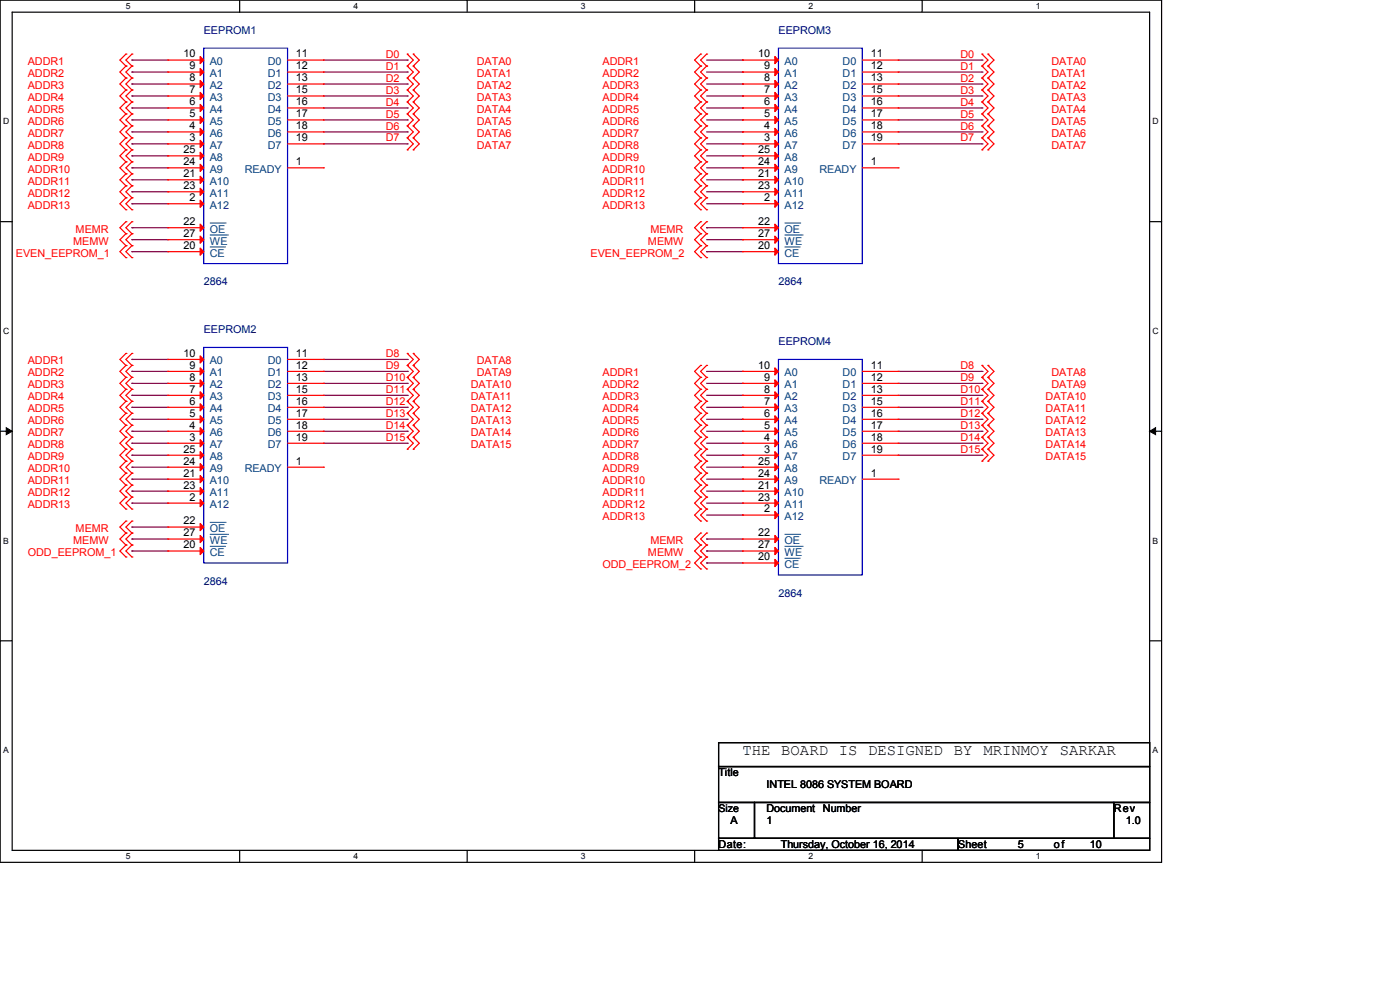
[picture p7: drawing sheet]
<svg xmlns="http://www.w3.org/2000/svg" width="297mm" height="210mm" viewBox="0 0 297 210" stroke-linecap="round" stroke-linejoin="round" font-family="sans-serif">
<path d="M0 0h246.4v182.9h-246.4zM2.6 2.6h241.3v177.8h-241.3z" fill="none" stroke="#000" stroke-width=".25"/>
<g fill="#fff">
<path d="M26.7 .3h1v2h-1z"/>
<path d="M26.7 180.6h1v2h-1z"/>
</g>
<path d="M50.8 0v2.6M50.8 180.4v2.5" fill="none" stroke="#000" stroke-width=".25"/>
<g fill="#fff">
<path d="M75 .3h.9v2h-.9z"/>
<path d="M75 180.6h.9v2h-.9z"/>
</g>
<path d="M99.1 0v2.6M99.1 180.4v2.5" fill="none" stroke="#000" stroke-width=".25"/>
<g fill="#fff">
<path d="M123.2 .3h1v2h-1z"/>
<path d="M123.2 180.6h1v2h-1z"/>
</g>
<path d="M147.4 0v2.6M147.4 180.4v2.5" fill="none" stroke="#000" stroke-width=".25"/>
<g fill="#fff">
<path d="M171.5 .3h1v2h-1z"/>
<path d="M171.5 180.6h1v2h-1z"/>
</g>
<path d="M195.6 0v2.6M195.6 180.4v2.5" fill="none" stroke="#000" stroke-width=".25"/>
<g fill="#fff">
<path d="M219.8 .3h.9v2h-.9z"/>
<path d="M219.8 180.6h.9v2h-.9z"/>
<path d="M.7 24.8h1.2v2h-1.2z"/>
<path d="M244.5 24.8h1.3v2h-1.3z"/>
<path d="M.7 69.3h1.2v1.9h-1.2z"/>
<path d="M244.5 69.3h1.3v1.9h-1.3z"/>
</g>
<path d="M0 47h2.6M243.9 47h2.5" fill="none" stroke="#000" stroke-width=".25"/>
<g fill="#fff">
<path d="M.7 113.7h1.2v2h-1.2z"/>
<path d="M244.5 113.7h1.2v2h-1.2z"/>
</g>
<path d="M0 91.5h2.6M243.9 91.5h2.5" fill="none" stroke="#000" stroke-width=".25"/>
<path d="M1.3 90.7l1.3 .8-1.3 .7zM243.9 91.5l1.3-.8v1.5z" fill="#000" stroke="#000" stroke-width=".21"/>
<g fill="#fff">
<path d="M.7 158.2h1.2v1.9h-1.2z"/>
<path d="M244.5 158.2h1.2v1.9h-1.2z"/>
</g>
<path d="M0 135.9h2.6M243.9 135.9h2.5M152.4 157.5h91.5v5.1h-91.5zM152.4 162.6h91.5v7.6h-91.5zM152.4 170.2h7.7v7.6h-7.7zM152.4 177.8h50.8v2.6h-50.8zM160.1 170.2h76.2v7.6h-76.2zM203.2 177.8h40.7v2.6h-40.7zM236.3 170.2h7.6v7.6h-7.6z" fill="none" stroke="#000" stroke-width=".25"/>
<g fill="none" stroke="#800040" stroke-width=".25">
<path d="M28 12.7h.1M28 15.3h.1M28 17.8h.1M28 12.7h7.6M28 15.3h7.6M28 17.8h7.6M68.6 12.7h17.8M68.6 15.3h17.8M68.6 17.8h17.8M86.4 12.7h.1M86.4 15.3h.1M86.4 17.8h.1"/>
<path d="M149.9 12.7h7.6M149.9 15.3h7.6M149.9 17.8h7.6M157.5 12.7h.1M157.5 15.3h.1M157.5 17.8h.1M190.5 12.7h17.8M190.5 15.3h17.8M190.5 17.8h17.8M208.3 12.7h.1M208.3 15.3h.1M208.3 17.8h.1"/>
<path d="M28 20.4h.1M28 22.9h.1M28 25.4h.1M28 28h.1M28 30.5h.1M28 33.1h.1M28 35.6h.1M28 38.1h.1M28 20.4h7.6M28 22.9h7.6M28 25.4h7.6M28 28h7.6"/>
<path d="M28 30.5h7.6M28 33.1h7.6M28 35.6h7.6M28 38.1h7.6M68.6 20.4h17.8M68.6 22.9h17.8M68.6 25.4h17.8M68.6 28h17.8M68.6 30.5h17.8M86.4 22.9h.1M86.4 25.4h.1M86.4 28h.1"/>
<path d="M86.4 30.5h.1M86.4 20.4h.1M149.9 20.4h7.6M149.9 22.9h7.6M149.9 25.4h7.6M149.9 28h7.6M149.9 30.5h7.6M149.9 33.1h7.6M149.9 35.6h7.6M149.9 38.1h7.6M157.5 20.4h.1M157.5 22.9h.1"/>
<path d="M157.5 25.4h.1M157.5 28h.1M157.5 30.5h.1M157.5 33.1h.1M157.5 35.6h.1M157.5 38.1h.1M190.5 20.4h17.8M190.5 22.9h17.8M190.5 25.4h17.8M190.5 28h17.8M190.5 30.5h17.8M208.3 22.9h.1"/>
<path d="M208.3 25.4h.1M208.3 28h.1M208.3 30.5h.1M208.3 20.4h.1M28 40.7h.1M28 43.2h.1M28 50.8h.1M28 48.3h.1M28 53.4h.1M28 40.7h7.6M28 43.2h7.6M28 50.8h7.6"/>
<path d="M28 48.3h7.6M28 53.4h7.6M149.9 48.3h.1M149.9 53.4h.1M149.9 40.7h7.6M149.9 43.2h7.6M149.9 50.8h7.6M149.9 48.3h7.6M149.9 53.4h7.6M157.5 40.7h.1M157.5 43.2h.1M157.5 50.8h.1"/>
<path d="M28 76.2h.1M28 78.8h.1M28 76.2h7.6M28 78.8h7.6M68.6 76.2h17.8M68.6 78.8h17.8M86.4 76.2h.1M86.4 78.8h.1M149.9 78.8h7.6M157.5 78.8h.1M190.5 78.8h17.8M208.3 78.8h.1"/>
<path d="M28 81.3h.1M28 83.9h.1M28 86.4h.1M28 88.9h.1M28 91.5h.1M28 94h.1M28 96.6h.1M28 99.1h.1M28 81.3h7.6M28 83.9h7.6M28 86.4h7.6M28 88.9h7.6"/>
<path d="M28 91.5h7.6M28 94h7.6M28 96.6h7.6M28 99.1h7.6M68.6 81.3h17.8M68.6 83.9h17.8M68.6 86.4h17.8M68.6 88.9h17.8M68.6 91.5h17.8M68.6 94h17.8M86.4 94h.1M86.4 91.5h.1"/>
<path d="M86.4 88.9h.1M86.4 86.4h.1M86.4 83.9h.1M86.4 81.3h.1M149.9 81.3h7.6M149.9 83.9h7.6M149.9 86.4h7.6M149.9 88.9h7.6M149.9 91.5h7.6M149.9 94h7.6M149.9 96.6h7.6M149.9 99.1h7.6"/>
<path d="M157.5 81.3h.1M157.5 83.9h.1M157.5 86.4h.1M157.5 88.9h.1M157.5 91.5h.1M157.5 94h.1M157.5 96.6h.1M157.5 99.1h.1M190.5 81.3h17.8M190.5 83.9h17.8M190.5 86.4h17.8M190.5 88.9h17.8"/>
<path d="M190.5 91.5h17.8M190.5 94h17.8M190.5 96.6h17.8M208.3 96.6h.1M208.3 94h.1M208.3 91.5h.1M208.3 88.9h.1M208.3 86.4h.1M208.3 81.3h.1M208.3 83.9h.1M28 101.6h.1M28 104.2h.1"/>
<path d="M28 106.7h.1M28 114.3h.1M28 111.8h.1M28 116.9h.1M28 101.6h7.6M28 104.2h7.6M28 106.7h7.6M28 116.9h7.6M28 114.3h7.6M28 111.8h7.6M149.9 116.9h.1M149.9 114.3h.1"/>
<path d="M149.9 119.4h.1M149.9 101.6h7.6M149.9 104.2h7.6M149.9 106.7h7.6M149.9 109.3h7.6M149.9 116.9h7.6M149.9 114.3h7.6M149.9 119.4h7.6M157.5 101.6h.1M157.5 104.2h.1M157.5 106.7h.1M157.5 109.3h.1"/>
</g>
<g fill="none" stroke="#f00" stroke-width=".25">
<path d="M26.7 11.5h.1M26.7 14h.1M26.7 16.6h.1M26.7 19.1h.1M26.7 11.5l-1.3 1.2 1.3 1.3M26.7 14l-1.3 1.3 1.3 1.3M26.7 16.6l-1.3 1.2 1.3 1.3M26.7 19.1l-1.3 1.3 1.3 1.2M28 11.5h.1M28 14h.1M28 16.6h.1M28 19.1h.1"/>
<path d="M28 11.5l-1.3 1.2 1.3 1.3M28 14l-1.3 1.3 1.3 1.3M28 16.6l-1.3 1.2 1.3 1.3M28 19.1l-1.3 1.3 1.3 1.2M35.6 12.7h.1M35.6 15.3h.1M35.6 17.8h.1M35.6 12.7h7.6M35.6 15.3h7.6M35.6 17.8h7.6M61 12.7h7.6M61 15.3h7.6"/>
<path d="M61 17.8h7.6M68.6 12.7h.1M68.6 15.3h.1M68.6 17.8h.1M86.4 11.5h.1M86.4 14h.1M86.4 16.6h.1M86.4 19.1h.1M86.4 14l1.3 1.3-1.3 1.3M86.4 11.5l1.3 1.2-1.3 1.3M86.4 16.6l1.3 1.2-1.3 1.3M86.4 19.1l1.3 1.3-1.3 1.2"/>
<path d="M87.7 11.5h.1M87.7 14h.1M87.7 16.6h.1M87.7 19.1h.1M87.7 11.5l1.2 1.2-1.2 1.3M87.7 19.1l1.2 1.3-1.2 1.2M87.7 14l1.2 1.3-1.2 1.3M87.7 16.6l1.2 1.2-1.2 1.3M148.6 11.5h.1M148.6 14h.1M148.6 16.6h.1M148.6 19.1h.1"/>
<path d="M148.6 11.5l-1.2 1.2 1.2 1.3M148.6 14l-1.2 1.3 1.2 1.3M148.6 16.6l-1.2 1.2 1.2 1.3M148.6 19.1l-1.2 1.3 1.2 1.2M149.9 11.5h.1M149.9 14h.1M149.9 16.6h.1M149.9 19.1h.1M149.9 11.5l-1.3 1.2 1.3 1.3M149.9 14l-1.3 1.3 1.3 1.3M149.9 16.6l-1.3 1.2 1.3 1.3M149.9 19.1l-1.3 1.3 1.3 1.2"/>
<path d="M157.5 12.7h.1M157.5 15.3h.1M157.5 17.8h.1M157.5 12.7h7.6M157.5 15.3h7.6M157.5 17.8h7.6M182.9 12.7h7.6M182.9 15.3h7.6M182.9 17.8h7.6M190.5 12.7h.1M190.5 15.3h.1M190.5 17.8h.1"/>
<path d="M208.3 11.5h.1M208.3 14h.1M208.3 16.6h.1M208.3 19.1h.1M208.3 19.1l1.3 1.3-1.3 1.2M208.3 11.5l1.3 1.2-1.3 1.3M208.3 14l1.3 1.3-1.3 1.3M208.3 16.6l1.3 1.2-1.3 1.3M209.6 11.5h.1M209.6 14h.1M209.6 16.6h.1M209.6 19.1h.1"/>
<path d="M209.6 16.6l1.3 1.2-1.3 1.3M209.6 19.1l1.3 1.3-1.3 1.2M209.6 11.5l1.3 1.2-1.3 1.3M209.6 14l1.3 1.3-1.3 1.3M26.7 21.6h.1M26.7 24.2h.1M26.7 26.7h.1M26.7 29.3h.1M26.7 31.8h.1M26.7 34.3h.1M26.7 36.9h.1M26.7 39.4h.1"/>
<path d="M26.7 21.6l-1.3 1.3 1.3 1.3M26.7 24.2l-1.3 1.2 1.3 1.3M26.7 26.7l-1.3 1.3 1.3 1.3M26.7 29.3l-1.3 1.2 1.3 1.3M26.7 31.8l-1.3 1.3 1.3 1.2M26.7 34.3l-1.3 1.3 1.3 1.3M26.7 36.9l-1.3 1.2 1.3 1.3M26.7 39.4l-1.3 1.3 1.3 1.3M28 21.6h.1M28 24.2h.1M28 26.7h.1M28 29.3h.1"/>
<path d="M28 31.8h.1M28 34.3h.1M28 36.9h.1M28 39.4h.1M28 21.6l-1.3 1.3 1.3 1.3M28 24.2l-1.3 1.2 1.3 1.3M28 26.7l-1.3 1.3 1.3 1.3M28 29.3l-1.3 1.2 1.3 1.3M28 31.8l-1.3 1.3 1.3 1.2M28 34.3l-1.3 1.3 1.3 1.3M28 36.9l-1.3 1.2 1.3 1.3M28 39.4l-1.3 1.3 1.3 1.3"/>
<path d="M35.6 20.4h.1M35.6 22.9h.1M35.6 25.4h.1M35.6 28h.1M35.6 30.5h.1M35.6 33.1h.1M35.6 35.6h.1M35.6 38.1h.1M35.6 20.4h7.6M35.6 22.9h7.6M35.6 25.4h7.6M35.6 28h7.6"/>
<path d="M35.6 30.5h7.6M35.6 33.1h7.6M35.6 35.6h7.6M35.6 38.1h7.6M61 20.4h7.6M61 22.9h7.6M61 25.4h7.6M61 28h7.6M61 30.5h7.6M61 35.6h7.6M68.6 20.4h.1M68.6 22.9h.1"/>
<path d="M68.6 25.4h.1M68.6 28h.1M68.6 30.5h.1M68.6 35.6h.1M86.4 21.6h.1M86.4 24.2h.1M86.4 26.7h.1M86.4 29.3h.1M86.4 31.8h.1M86.4 21.6l1.3 1.3-1.3 1.3M86.4 24.2l1.3 1.2-1.3 1.3M86.4 26.7l1.3 1.3-1.3 1.3"/>
<path d="M86.4 29.3l1.3 1.2-1.3 1.3M87.7 21.6h.1M87.7 24.2h.1M87.7 26.7h.1M87.7 29.3h.1M87.7 31.8h.1M87.7 21.6l1.2 1.3-1.2 1.3M87.7 24.2l1.2 1.2-1.2 1.3M87.7 26.7l1.2 1.3-1.2 1.3M87.7 29.3l1.2 1.2-1.2 1.3M148.6 21.6h.1M148.6 24.2h.1"/>
<path d="M148.6 26.7h.1M148.6 29.3h.1M148.6 31.8h.1M148.6 34.3h.1M148.6 36.9h.1M148.6 39.4h.1M148.6 21.6l-1.2 1.3 1.2 1.3M148.6 24.2l-1.2 1.2 1.2 1.3M148.6 26.7l-1.2 1.3 1.2 1.3M148.6 29.3l-1.2 1.2 1.2 1.3M148.6 31.8l-1.2 1.3 1.2 1.2M148.6 34.3l-1.2 1.3 1.2 1.3"/>
<path d="M148.6 36.9l-1.2 1.2 1.2 1.3M148.6 39.4l-1.2 1.3 1.2 1.3M149.9 21.6h.1M149.9 24.2h.1M149.9 26.7h.1M149.9 29.3h.1M149.9 31.8h.1M149.9 34.3h.1M149.9 36.9h.1M149.9 39.4h.1M149.9 21.6l-1.3 1.3 1.3 1.3M149.9 24.2l-1.3 1.2 1.3 1.3"/>
<path d="M149.9 26.7l-1.3 1.3 1.3 1.3M149.9 29.3l-1.3 1.2 1.3 1.3M149.9 31.8l-1.3 1.3 1.3 1.2M149.9 34.3l-1.3 1.3 1.3 1.3M149.9 36.9l-1.3 1.2 1.3 1.3M149.9 39.4l-1.3 1.3 1.3 1.3M157.5 20.4h.1M157.5 22.9h.1M157.5 25.4h.1M157.5 28h.1M157.5 30.5h.1M157.5 33.1h.1"/>
<path d="M157.5 35.6h.1M157.5 38.1h.1M157.5 20.4h7.6M157.5 22.9h7.6M157.5 25.4h7.6M157.5 28h7.6M157.5 30.5h7.6M157.5 33.1h7.6M157.5 35.6h7.6M157.5 38.1h7.6M182.9 20.4h7.6M182.9 22.9h7.6"/>
<path d="M182.9 25.4h7.6M182.9 28h7.6M182.9 30.5h7.6M182.9 35.6h7.6M190.5 20.4h.1M190.5 22.9h.1M190.5 25.4h.1M190.5 28h.1M190.5 30.5h.1M190.5 35.6h.1M208.3 21.6h.1M208.3 24.2h.1"/>
<path d="M208.3 26.7h.1M208.3 29.3h.1M208.3 31.8h.1M208.3 21.6l1.3 1.3-1.3 1.3M208.3 24.2l1.3 1.2-1.3 1.3M208.3 26.7l1.3 1.3-1.3 1.3M208.3 29.3l1.3 1.2-1.3 1.3M209.6 21.6h.1M209.6 24.2h.1M209.6 26.7h.1M209.6 29.3h.1M209.6 31.8h.1"/>
<path d="M209.6 21.6l1.3 1.3-1.3 1.3M209.6 24.2l1.3 1.2-1.3 1.3M209.6 26.7l1.3 1.3-1.3 1.3M209.6 29.3l1.3 1.2-1.3 1.3M26.7 42h.1M26.7 44.5h.1M26.7 49.6h.1M26.7 52.1h.1M26.7 47h.1M26.7 54.7h.1M26.7 42l-1.3 1.2 1.3 1.3M26.7 49.6l-1.3 1.2 1.3 1.3"/>
<path d="M26.7 47l-1.3 1.3 1.3 1.3M26.7 52.1l-1.3 1.3 1.3 1.3M28 42h.1M28 44.5h.1M28 49.6h.1M28 52.1h.1M28 47h.1M28 54.7h.1M28 42l-1.3 1.2 1.3 1.3M28 49.6l-1.3 1.2 1.3 1.3M28 47l-1.3 1.3 1.3 1.3M28 52.1l-1.3 1.3 1.3 1.3"/>
<path d="M35.6 40.7h.1M35.6 43.2h.1M35.6 53.4h.1M35.6 48.3h.1M35.6 50.8h.1M35.6 40.7h7.6M35.6 43.2h7.6M35.6 53.4h7.6M35.6 48.3h7.6M35.6 50.8h7.6M148.6 42h.1M148.6 44.5h.1"/>
<path d="M148.6 49.6h.1M148.6 52.1h.1M148.6 47h.1M148.6 54.7h.1M148.6 42l-1.2 1.2 1.2 1.3M148.6 49.6l-1.2 1.2 1.2 1.3M148.6 47l-1.2 1.3 1.2 1.3M148.6 52.1l-1.2 1.3 1.2 1.3M149.9 42h.1M149.9 44.5h.1M149.9 49.6h.1M149.9 52.1h.1"/>
<path d="M149.9 47h.1M149.9 54.7h.1M149.9 42l-1.3 1.2 1.3 1.3M149.9 49.6l-1.3 1.2 1.3 1.3M149.9 47l-1.3 1.3 1.3 1.3M149.9 52.1l-1.3 1.3 1.3 1.3M157.5 40.7h.1M157.5 43.2h.1M157.5 53.4h.1M157.5 48.3h.1M157.5 50.8h.1M157.5 40.7h7.6"/>
<path d="M157.5 43.2h7.6M157.5 53.4h7.6M157.5 48.3h7.6M157.5 50.8h7.6M26.7 75h.1M26.7 77.5h.1M26.7 75l-1.3 1.2 1.3 1.3M26.7 77.5l-1.3 1.3 1.3 1.3M28 75h.1M28 77.5h.1M28 75l-1.3 1.2 1.3 1.3M28 77.5l-1.3 1.3 1.3 1.3"/>
<path d="M35.6 76.2h.1M35.6 78.8h.1M35.6 76.2h7.6M35.6 78.8h7.6M61 76.2h7.6M61 78.8h7.6M68.6 76.2h.1M68.6 78.8h.1M86.4 75h.1M86.4 77.5h.1M86.4 75l1.3 1.2-1.3 1.3M86.4 77.5l1.3 1.3-1.3 1.3"/>
<path d="M87.7 75h.1M87.7 77.5h.1M87.7 75l1.2 1.2-1.2 1.3M87.7 77.5l1.2 1.3-1.2 1.3M148.6 77.5h.1M148.6 77.5l-1.2 1.3 1.2 1.3M149.9 77.5h.1M149.9 77.5l-1.3 1.3 1.3 1.3M157.5 78.8h.1M157.5 78.8h7.6M182.9 78.8h7.6M190.5 78.8h.1"/>
<path d="M208.3 77.5h.1M208.3 77.5l1.3 1.3-1.3 1.3M209.6 77.5h.1M209.6 77.5l1.3 1.3-1.3 1.3M26.7 80.1h.1M26.7 82.6h.1M26.7 85.1h.1M26.7 87.7h.1M26.7 90.2h.1M26.7 92.8h.1M26.7 95.3h.1M26.7 97.8h.1"/>
<path d="M26.7 80.1l-1.3 1.2 1.3 1.3M26.7 82.6l-1.3 1.3 1.3 1.2M26.7 85.1l-1.3 1.3 1.3 1.3M26.7 87.7l-1.3 1.2 1.3 1.3M26.7 90.2l-1.3 1.3 1.3 1.3M26.7 92.8l-1.3 1.2 1.3 1.3M26.7 95.3l-1.3 1.3 1.3 1.2M26.7 97.8l-1.3 1.3 1.3 1.3M28 80.1h.1M28 82.6h.1M28 85.1h.1M28 87.7h.1"/>
<path d="M28 90.2h.1M28 92.8h.1M28 95.3h.1M28 97.8h.1M28 80.1l-1.3 1.2 1.3 1.3M28 82.6l-1.3 1.3 1.3 1.2M28 85.1l-1.3 1.3 1.3 1.3M28 87.7l-1.3 1.2 1.3 1.3M28 90.2l-1.3 1.3 1.3 1.3M28 92.8l-1.3 1.2 1.3 1.3M28 95.3l-1.3 1.3 1.3 1.2M28 97.8l-1.3 1.3 1.3 1.3"/>
<path d="M35.6 81.3h.1M35.6 83.9h.1M35.6 86.4h.1M35.6 88.9h.1M35.6 91.5h.1M35.6 94h.1M35.6 96.6h.1M35.6 99.1h.1M35.6 81.3h7.6M35.6 83.9h7.6M35.6 86.4h7.6M35.6 88.9h7.6"/>
<path d="M35.6 91.5h7.6M35.6 94h7.6M35.6 96.6h7.6M35.6 99.1h7.6M61 81.3h7.6M61 83.9h7.6M61 86.4h7.6M61 88.9h7.6M61 91.5h7.6M61 94h7.6M61 99.1h7.6M68.6 81.3h.1"/>
<path d="M68.6 83.9h.1M68.6 86.4h.1M68.6 88.9h.1M68.6 91.5h.1M68.6 94h.1M68.6 99.1h.1M86.4 80.1h.1M86.4 82.6h.1M86.4 85.1h.1M86.4 87.7h.1M86.4 90.2h.1M86.4 92.8h.1"/>
<path d="M86.4 95.3h.1M86.4 80.1l1.3 1.2-1.3 1.3M86.4 82.6l1.3 1.3-1.3 1.2M86.4 85.1l1.3 1.3-1.3 1.3M86.4 87.7l1.3 1.2-1.3 1.3M86.4 90.2l1.3 1.3-1.3 1.3M86.4 92.8l1.3 1.2-1.3 1.3M87.7 80.1h.1M87.7 82.6h.1M87.7 85.1h.1M87.7 87.7h.1M87.7 90.2h.1"/>
<path d="M87.7 92.8h.1M87.7 95.3h.1M87.7 80.1l1.2 1.2-1.2 1.3M87.7 82.6l1.2 1.3-1.2 1.2M87.7 85.1l1.2 1.3-1.2 1.3M87.7 87.7l1.2 1.2-1.2 1.3M87.7 90.2l1.2 1.3-1.2 1.3M87.7 92.8l1.2 1.2-1.2 1.3M148.6 80.1h.1M148.6 82.6h.1M148.6 85.1h.1M148.6 87.7h.1"/>
<path d="M148.6 90.2h.1M148.6 92.8h.1M148.6 95.3h.1M148.6 97.8h.1M148.6 80.1l-1.2 1.2 1.2 1.3M148.6 82.6l-1.2 1.3 1.2 1.2M148.6 85.1l-1.2 1.3 1.2 1.3M148.6 87.7l-1.2 1.2 1.2 1.3M148.6 90.2l-1.2 1.3 1.2 1.3M148.6 92.8l-1.2 1.2 1.2 1.3M148.6 95.3l-1.2 1.3 1.2 1.2M148.6 97.8l-1.2 1.3 1.2 1.3"/>
<path d="M149.9 80.1h.1M149.9 82.6h.1M149.9 85.1h.1M149.9 87.7h.1M149.9 90.2h.1M149.9 92.8h.1M149.9 95.3h.1M149.9 97.8h.1M149.9 80.1l-1.3 1.2 1.3 1.3M149.9 82.6l-1.3 1.3 1.3 1.2M149.9 85.1l-1.3 1.3 1.3 1.3M149.9 87.7l-1.3 1.2 1.3 1.3"/>
<path d="M149.9 90.2l-1.3 1.3 1.3 1.3M149.9 92.8l-1.3 1.2 1.3 1.3M149.9 95.3l-1.3 1.3 1.3 1.2M149.9 97.8l-1.3 1.3 1.3 1.3M157.5 81.3h.1M157.5 83.9h.1M157.5 86.4h.1M157.5 88.9h.1M157.5 91.5h.1M157.5 94h.1M157.5 96.6h.1M157.5 99.1h.1"/>
<path d="M157.5 81.3h7.6M157.5 83.9h7.6M157.5 86.4h7.6M157.5 88.9h7.6M157.5 91.5h7.6M157.5 94h7.6M157.5 96.6h7.6M157.5 99.1h7.6M182.9 81.3h7.6M182.9 83.9h7.6M182.9 86.4h7.6M182.9 88.9h7.6"/>
<path d="M182.9 91.5h7.6M182.9 94h7.6M182.9 96.6h7.6M190.5 81.3h.1M190.5 83.9h.1M190.5 86.4h.1M190.5 88.9h.1M190.5 91.5h.1M190.5 94h.1M190.5 96.6h.1M208.3 80.1h.1M208.3 82.6h.1"/>
<path d="M208.3 85.1h.1M208.3 87.7h.1M208.3 90.2h.1M208.3 92.8h.1M208.3 95.3h.1M208.3 97.8h.1M208.3 80.1l1.3 1.2-1.3 1.3M208.3 82.6l1.3 1.3-1.3 1.2M208.3 85.1l1.3 1.3-1.3 1.3M208.3 87.7l1.3 1.2-1.3 1.3M208.3 90.2l1.3 1.3-1.3 1.3M208.3 92.8l1.3 1.2-1.3 1.3"/>
<path d="M208.3 95.3l1.3 1.3-1.3 1.2M209.6 80.1h.1M209.6 82.6h.1M209.6 85.1h.1M209.6 87.7h.1M209.6 90.2h.1M209.6 92.8h.1M209.6 95.3h.1M209.6 97.8h.1M209.6 80.1l1.3 1.2-1.3 1.3M209.6 82.6l1.3 1.3-1.3 1.2M209.6 85.1l1.3 1.3-1.3 1.3"/>
<path d="M209.6 87.7l1.3 1.2-1.3 1.3M209.6 90.2l1.3 1.3-1.3 1.3M209.6 92.8l1.3 1.2-1.3 1.3M209.6 95.3l1.3 1.3-1.3 1.2M26.7 100.4h.1M26.7 102.9h.1M26.7 105.5h.1M26.7 108h.1M26.7 113.1h.1M26.7 115.6h.1M26.7 110.5h.1M26.7 118.2h.1"/>
<path d="M26.7 100.4l-1.3 1.2 1.3 1.3M26.7 102.9l-1.3 1.3 1.3 1.3M26.7 105.5l-1.3 1.2 1.3 1.3M26.7 113.1l-1.3 1.2 1.3 1.3M26.7 110.5l-1.3 1.3 1.3 1.3M26.7 115.6l-1.3 1.3 1.3 1.3M28 100.4h.1M28 102.9h.1M28 105.5h.1M28 108h.1M28 113.1h.1M28 115.6h.1"/>
<path d="M28 110.5h.1M28 118.2h.1M28 100.4l-1.3 1.2 1.3 1.3M28 102.9l-1.3 1.3 1.3 1.3M28 105.5l-1.3 1.2 1.3 1.3M28 113.1l-1.3 1.2 1.3 1.3M28 110.5l-1.3 1.3 1.3 1.3M28 115.6l-1.3 1.3 1.3 1.3M35.6 101.6h.1M35.6 104.2h.1M35.6 106.7h.1M35.6 116.9h.1"/>
<path d="M35.6 111.8h.1M35.6 114.3h.1M35.6 101.6h7.6M35.6 104.2h7.6M35.6 106.7h7.6M35.6 116.9h7.6M35.6 111.8h7.6M35.6 114.3h7.6M148.6 100.4h.1M148.6 102.9h.1M148.6 105.5h.1M148.6 108h.1"/>
<path d="M148.6 110.5h.1M148.6 115.6h.1M148.6 118.2h.1M148.6 113.1h.1M148.6 100.4l-1.2 1.2 1.2 1.3M148.6 102.9l-1.2 1.3 1.2 1.3M148.6 105.5l-1.2 1.2 1.2 1.3M148.6 108l-1.2 1.3 1.2 1.2M148.6 115.6l-1.2 1.3 1.2 1.3M148.6 113.1l-1.2 1.2 1.2 1.3M148.6 118.2l-1.2 1.2 1.2 1.3M149.9 100.4h.1"/>
<path d="M149.9 102.9h.1M149.9 105.5h.1M149.9 108h.1M149.9 110.5h.1M149.9 115.6h.1M149.9 118.2h.1M149.9 113.1h.1M149.9 100.4l-1.3 1.2 1.3 1.3M149.9 102.9l-1.3 1.3 1.3 1.3M149.9 105.5l-1.3 1.2 1.3 1.3M149.9 108l-1.3 1.3 1.3 1.2M149.9 115.6l-1.3 1.3 1.3 1.3"/>
<path d="M149.9 113.1l-1.3 1.2 1.3 1.3M149.9 118.2l-1.3 1.2 1.3 1.3M157.5 101.6h.1M157.5 104.2h.1M157.5 106.7h.1M157.5 109.3h.1M157.5 119.4h.1M157.5 114.3h.1M157.5 116.9h.1M157.5 101.6h7.6M157.5 104.2h7.6M157.5 106.7h7.6"/>
<path d="M157.5 116.9h7.6M157.5 114.3h7.6M157.5 109.3h7.6M157.5 119.4h7.6M182.9 101.6h7.6M190.5 101.6h.1M148.6 120.7h.1M149.9 120.7h.1"/>
</g>
<path d="M43.2 10.2h17.8v45.7h-17.8zM165.1 10.2h17.8v45.7h-17.8zM43.2 73.7h17.8v45.7h-17.8zM165.1 76.2h17.8v45.8h-17.8z" fill="none" stroke="#00f" stroke-width=".25"/>
<g fill="#f00" stroke="#f00" stroke-width=".25">
<path d="M164.4 12l.7 .7-.7 .8z"/>
<path d="M164.4 14.5l.7 .8-.7 .7z"/>
<path d="M164.4 17.1l.7 .7-.7 .8z"/>
<path d="M164.4 19.6l.7 .8-.7 .7z"/>
<path d="M164.4 22.1l.7 .8-.7 .8z"/>
<path d="M164.4 24.7l.7 .7-.7 .8z"/>
<path d="M164.4 27.2l.7 .8-.7 .7z"/>
<path d="M164.4 29.8l.7 .7-.7 .8z"/>
<path d="M164.4 32.3l.7 .8-.7 .7z"/>
<path d="M164.4 34.8l.7 .8-.7 .8z"/>
<path d="M164.4 37.4l.7 .7-.7 .8z"/>
<path d="M164.4 39.9l.7 .8-.7 .7z"/>
<path d="M164.4 42.5l.7 .7-.7 .8z"/>
<path d="M164.4 52.6l.7 .8-.7 .7z"/>
<path d="M164.4 47.5l.7 .8-.7 .8z"/>
<path d="M164.4 50.1l.7 .7-.7 .8z"/>
<path d="M42.5 75.5l.7 .7-.7 .8z"/>
<path d="M42.5 78l.7 .8-.7 .7z"/>
<path d="M42.5 80.6l.7 .7-.7 .8z"/>
<path d="M42.5 83.1l.7 .8-.7 .7z"/>
<path d="M42.5 85.6l.7 .8-.7 .8z"/>
<path d="M42.5 88.2l.7 .7-.7 .8z"/>
<path d="M42.5 90.7l.7 .8-.7 .7z"/>
<path d="M42.5 93.3l.7 .7-.7 .8z"/>
<path d="M42.5 95.8l.7 .8-.7 .7z"/>
<path d="M42.5 98.3l.7 .8-.7 .8z"/>
<path d="M42.5 100.9l.7 .7-.7 .8z"/>
<path d="M42.5 103.4l.7 .8-.7 .7z"/>
<path d="M42.5 106l.7 .7-.7 .8z"/>
<path d="M42.5 116.1l.7 .8-.7 .7z"/>
<path d="M42.5 111l.7 .8-.7 .8z"/>
<path d="M42.5 113.6l.7 .7-.7 .8z"/>
<path d="M42.5 12l.7 .7-.7 .8z"/>
<path d="M42.5 14.5l.7 .8-.7 .7z"/>
<path d="M42.5 17.1l.7 .7-.7 .8z"/>
<path d="M42.5 19.6l.7 .8-.7 .7z"/>
<path d="M42.5 22.1l.7 .8-.7 .8z"/>
<path d="M42.5 24.7l.7 .7-.7 .8z"/>
<path d="M42.5 27.2l.7 .8-.7 .7z"/>
<path d="M42.5 29.8l.7 .7-.7 .8z"/>
<path d="M42.5 32.3l.7 .8-.7 .7z"/>
<path d="M42.5 34.8l.7 .8-.7 .8z"/>
<path d="M42.5 37.4l.7 .7-.7 .8z"/>
<path d="M42.5 39.9l.7 .8-.7 .7z"/>
<path d="M42.5 42.5l.7 .7-.7 .8z"/>
<path d="M42.5 52.6l.7 .8-.7 .7z"/>
<path d="M42.5 47.5l.7 .8-.7 .8z"/>
<path d="M42.5 50.1l.7 .7-.7 .8z"/>
<path d="M164.4 78l.7 .8-.7 .7z"/>
<path d="M164.4 80.6l.7 .7-.7 .8z"/>
<path d="M164.4 83.1l.7 .8-.7 .7z"/>
<path d="M164.4 85.6l.7 .8-.7 .8z"/>
<path d="M164.4 88.2l.7 .7-.7 .8z"/>
<path d="M164.4 90.7l.7 .8-.7 .7z"/>
<path d="M164.4 93.3l.7 .7-.7 .8z"/>
<path d="M164.4 95.8l.7 .8-.7 .7z"/>
<path d="M164.4 98.3l.7 .8-.7 .8z"/>
<path d="M164.4 100.9l.7 .7-.7 .8z"/>
<path d="M164.4 103.4l.7 .8-.7 .7z"/>
<path d="M164.4 106l.7 .7-.7 .8z"/>
<path d="M164.4 108.5l.7 .8-.7 .7z"/>
<path d="M164.4 118.7l.7 .7-.7 .8z"/>
<path d="M164.4 113.6l.7 .7-.7 .8z"/>
<path d="M164.4 116.1l.7 .8-.7 .7z"/>
</g>
<g fill="none" stroke="#004080" stroke-width=".21">
<path d="M44.5 52.4h3.2M44.5 47.3h3.3M44.5 49.8h3.8M47.7 52.4h.1M47.8 47.3h.1M48.3 49.8h.1M166.4 52.4h3.2M166.4 47.3h3.3M166.4 49.8h3.8M169.6 52.4h.1M169.7 47.3h.1M170.2 49.8h.1"/>
<path d="M44.5 115.9h3.2M44.5 110.8h3.3M44.5 113.3h3.8M47.7 115.9h.1M47.8 110.8h.1M48.3 113.3h.1M166.4 115.9h3.8M166.4 113.3h3.3M166.4 118.4h3.2M169.6 118.4h.1M169.7 113.3h.1M170.2 115.9h.1"/>
</g>
<text font-size="3.3" x="157.5" y="160.1">THE BOARD IS DESIGNED BY MRINMOY SARKAR</text>
<g font-size="2.3" fill="#000080">
<text x="43.2" y="7.2">EEPROM1</text>
<text x="165.2" y="7.2">EEPROM3</text>
<text x="43.2" y="60.5">2864</text>
<text x="165.2" y="60.5">2864</text>
<text x="43.2" y="70.7">EEPROM2</text>
<text x="165.2" y="73.2">EEPROM4</text>
<text x="43.2" y="124">2864</text>
<text x="165.2" y="126.6">2864</text>
</g>
<g font-size="2.3" fill="#f00">
<text x="5.9" y="13.8">ADDR1</text>
<text x="5.9" y="16.3">ADDR2</text>
<text x="81.8" y="12.2">D0</text>
<text x="81.8" y="14.8">D1</text>
<text x="81.8" y="17.3">D2</text>
<text x="101.1" y="13.8">DATA0</text>
<text x="101.1" y="16.3">DATA1</text>
<text x="127.8" y="13.8">ADDR1</text>
<text x="127.8" y="16.3">ADDR2</text>
<text x="203.8" y="12.2">D0</text>
<text x="203.8" y="14.8">D1</text>
<text x="203.8" y="17.3">D2</text>
<text x="223.1" y="13.8">DATA0</text>
<text x="223.1" y="16.3">DATA1</text>
<text x="5.9" y="18.9">ADDR3</text>
<text x="5.9" y="21.4">ADDR4</text>
<text x="5.9" y="24">ADDR5</text>
<text x="81.8" y="22.4">D4</text>
<text x="81.8" y="19.9">D3</text>
<text x="101.1" y="18.9">DATA2</text>
<text x="101.1" y="21.4">DATA3</text>
<text x="101.1" y="24">DATA4</text>
<text x="127.8" y="18.9">ADDR3</text>
<text x="127.8" y="21.4">ADDR4</text>
<text x="127.8" y="24">ADDR5</text>
<text x="203.8" y="22.4">D4</text>
<text x="203.8" y="19.9">D3</text>
<text x="223.1" y="18.9">DATA2</text>
<text x="223.1" y="21.4">DATA3</text>
<text x="223.1" y="24">DATA4</text>
<text x="5.9" y="26.5">ADDR6</text>
<text x="5.9" y="29">ADDR7</text>
<text x="81.8" y="24.9">D5</text>
<text x="81.8" y="27.5">D6</text>
<text x="101.1" y="26.5">DATA5</text>
<text x="101.1" y="29">DATA6</text>
<text x="127.8" y="26.5">ADDR6</text>
<text x="127.8" y="29">ADDR7</text>
<text x="203.8" y="24.9">D5</text>
<text x="203.8" y="27.5">D6</text>
<text x="223.1" y="26.5">DATA5</text>
<text x="223.1" y="29">DATA6</text>
<text x="5.9" y="31.6">ADDR8</text>
<text x="5.9" y="34.1">ADDR9</text>
<text x="81.8" y="30">D7</text>
<text x="101.1" y="31.6">DATA7</text>
<text x="127.8" y="31.6">ADDR8</text>
<text x="127.8" y="34.1">ADDR9</text>
<text x="203.8" y="30">D7</text>
<text x="223.1" y="31.6">DATA7</text>
<text x="5.9" y="36.7">ADDR10</text>
<text x="5.9" y="39.2">ADDR11</text>
<text x="5.9" y="41.7">ADDR12</text>
<text x="127.8" y="36.7">ADDR10</text>
<text x="127.8" y="39.2">ADDR11</text>
<text x="127.8" y="41.7">ADDR12</text>
<text x="5.9" y="44.3">ADDR13</text>
<text x="127.8" y="44.3">ADDR13</text>
<text x="15.5" y="51.9">MEMW</text>
<text x="16" y="49.4">MEMR</text>
<text x="137.5" y="51.9">MEMW</text>
<text x="138" y="49.4">MEMR</text>
<text x="3.3" y="54.4">EVEN_EEPROM_1</text>
<text x="125.3" y="54.4">EVEN_EEPROM_2</text>
<text x="5.9" y="77.3">ADDR1</text>
<text x="81.8" y="75.7">D8</text>
<text x="101.1" y="77.3">DATA8</text>
<text x="5.9" y="79.8">ADDR2</text>
<text x="5.9" y="82.4">ADDR3</text>
<text x="81.8" y="83.4">D11</text>
<text x="81.8" y="78.3">D9</text>
<text x="81.8" y="80.8">D10</text>
<text x="99.9" y="82.4">DATA10</text>
<text x="101.1" y="79.8">DATA9</text>
<text x="127.8" y="79.8">ADDR1</text>
<text x="127.8" y="82.4">ADDR2</text>
<text x="203.8" y="78.3">D8</text>
<text x="203.8" y="80.8">D9</text>
<text x="203.8" y="83.4">D10</text>
<text x="223.1" y="79.8">DATA8</text>
<text x="223.1" y="82.4">DATA9</text>
<text x="5.9" y="84.9">ADDR4</text>
<text x="5.9" y="87.5">ADDR5</text>
<text x="81.8" y="88.4">D13</text>
<text x="81.8" y="85.9">D12</text>
<text x="99.9" y="84.9">DATA11</text>
<text x="99.9" y="87.5">DATA12</text>
<text x="127.8" y="84.9">ADDR3</text>
<text x="127.8" y="87.5">ADDR4</text>
<text x="203.8" y="88.4">D12</text>
<text x="203.8" y="85.9">D11</text>
<text x="221.8" y="84.9">DATA10</text>
<text x="221.8" y="87.5">DATA11</text>
<text x="5.9" y="90">ADDR6</text>
<text x="5.9" y="92.5">ADDR7</text>
<text x="5.9" y="95.1">ADDR8</text>
<text x="81.8" y="93.5">D15</text>
<text x="81.8" y="91">D14</text>
<text x="99.9" y="90">DATA13</text>
<text x="99.9" y="92.5">DATA14</text>
<text x="99.9" y="95.1">DATA15</text>
<text x="127.8" y="90">ADDR5</text>
<text x="127.8" y="92.5">ADDR6</text>
<text x="127.8" y="95.1">ADDR7</text>
<text x="203.8" y="93.5">D14</text>
<text x="203.8" y="91">D13</text>
<text x="221.8" y="90">DATA12</text>
<text x="221.8" y="92.5">DATA13</text>
<text x="221.8" y="95.1">DATA14</text>
<text x="5.9" y="97.6">ADDR9</text>
<text x="5.9" y="100.2">ADDR10</text>
<text x="127.8" y="97.6">ADDR8</text>
<text x="127.8" y="100.2">ADDR9</text>
<text x="203.8" y="96.1">D15</text>
<text x="221.8" y="97.6">DATA15</text>
<text x="5.9" y="102.7">ADDR11</text>
<text x="5.9" y="105.2">ADDR12</text>
<text x="5.9" y="107.8">ADDR13</text>
<text x="127.8" y="102.7">ADDR10</text>
<text x="127.8" y="105.2">ADDR11</text>
<text x="127.8" y="107.8">ADDR12</text>
<text x="16" y="112.9">MEMR</text>
<text x="127.8" y="110.3">ADDR13</text>
<text x="5.9" y="117.9">ODD_EEPROM_1</text>
<text x="15.5" y="115.4">MEMW</text>
<text x="137.5" y="117.9">MEMW</text>
<text x="138" y="115.4">MEMR</text>
<text x="127.8" y="120.5">ODD_EEPROM_2</text>
</g>
<g font-size="2.3">
<text x="38.9" y="12.2">10</text>
<text x="40.2" y="14.7">9</text>
<text x="40.2" y="17.3">8</text>
<text x="62.8" y="12.2">11</text>
<text x="62.8" y="14.7">12</text>
<text x="62.8" y="17.3">13</text>
<text x="160.8" y="12.2">10</text>
<text x="162.1" y="14.7">9</text>
<text x="162.1" y="17.3">8</text>
<text x="184.7" y="12.2">11</text>
<text x="184.7" y="14.7">12</text>
<text x="184.7" y="17.3">13</text>
<text x="40.2" y="19.8">7</text>
<text x="40.2" y="22.4">6</text>
<text x="62.8" y="19.8">15</text>
<text x="62.8" y="22.4">16</text>
<text x="162.1" y="19.8">7</text>
<text x="162.1" y="22.4">6</text>
<text x="184.7" y="19.8">15</text>
<text x="184.7" y="22.4">16</text>
<text x="40.2" y="24.9">5</text>
<text x="40.2" y="27.4">4</text>
<text x="40.2" y="30">3</text>
<text x="62.8" y="24.9">17</text>
<text x="62.8" y="27.4">18</text>
<text x="62.8" y="30">19</text>
<text x="162.1" y="24.9">5</text>
<text x="162.1" y="27.4">4</text>
<text x="162.1" y="30">3</text>
<text x="184.7" y="24.9">17</text>
<text x="184.7" y="27.4">18</text>
<text x="184.7" y="30">19</text>
<text x="38.9" y="32.5">25</text>
<text x="38.9" y="35.1">24</text>
<text x="62.8" y="35.1">1</text>
<text x="160.8" y="32.5">25</text>
<text x="160.8" y="35.1">24</text>
<text x="184.7" y="35.1">1</text>
<text x="38.9" y="37.6">21</text>
<text x="38.9" y="40.1">23</text>
<text x="160.8" y="37.6">21</text>
<text x="160.8" y="40.1">23</text>
<text x="38.9" y="47.8">22</text>
<text x="40.2" y="42.7">2</text>
<text x="160.8" y="47.8">22</text>
<text x="162.1" y="42.7">2</text>
<text x="38.9" y="52.8">20</text>
<text x="38.9" y="50.3">27</text>
<text x="160.8" y="52.8">20</text>
<text x="160.8" y="50.3">27</text>
<text x="38.9" y="75.7">10</text>
<text x="62.8" y="75.7">11</text>
<text x="40.2" y="78.2">9</text>
<text x="40.2" y="80.8">8</text>
<text x="40.2" y="83.3">7</text>
<text x="62.8" y="78.2">12</text>
<text x="62.8" y="80.8">13</text>
<text x="62.8" y="83.3">15</text>
<text x="160.8" y="78.2">10</text>
<text x="162.1" y="80.8">9</text>
<text x="162.1" y="83.3">8</text>
<text x="184.7" y="78.2">11</text>
<text x="184.7" y="80.8">12</text>
<text x="184.7" y="83.3">13</text>
<text x="40.2" y="85.9">6</text>
<text x="40.2" y="88.4">5</text>
<text x="62.8" y="85.9">16</text>
<text x="62.8" y="88.4">17</text>
<text x="162.1" y="85.9">7</text>
<text x="162.1" y="88.4">6</text>
<text x="184.7" y="85.9">15</text>
<text x="184.7" y="88.4">16</text>
<text x="40.2" y="90.9">4</text>
<text x="40.2" y="93.5">3</text>
<text x="62.8" y="90.9">18</text>
<text x="62.8" y="93.5">19</text>
<text x="162.1" y="90.9">5</text>
<text x="162.1" y="93.5">4</text>
<text x="184.7" y="90.9">17</text>
<text x="184.7" y="93.5">18</text>
<text x="38.9" y="96">25</text>
<text x="38.9" y="98.6">24</text>
<text x="38.9" y="101.1">21</text>
<text x="62.8" y="98.6">1</text>
<text x="160.8" y="98.6">25</text>
<text x="160.8" y="101.1">24</text>
<text x="162.1" y="96">3</text>
<text x="184.7" y="96">19</text>
<text x="184.7" y="101.1">1</text>
<text x="38.9" y="103.6">23</text>
<text x="40.2" y="106.2">2</text>
<text x="160.8" y="103.6">21</text>
<text x="160.8" y="106.2">23</text>
<text x="38.9" y="111.3">22</text>
<text x="38.9" y="113.8">27</text>
<text x="160.8" y="113.8">22</text>
<text x="162.1" y="108.7">2</text>
<text x="38.9" y="116.3">20</text>
<text x="160.8" y="118.9">20</text>
<text x="160.8" y="116.3">27</text>
<text x="152.4" y="164.7">Title</text>
<text x="162.6" y="167.2">INTEL 8086 SYSTEM BOARD</text>
<text x="162.6" y="172.3">Document</text>
<text x="174.6" y="172.3">Number</text>
<text x="236.3" y="172.3">Rev</text>
<text x="152.4" y="179.9">Date:</text>
<text x="155" y="174.8">A</text>
<text x="162.6" y="174.8">1</text>
<text x="165.7" y="179.9">Thursday, October 16, 2014</text>
<text x="203.2" y="179.9">Sheet</text>
<text x="216" y="179.9">5</text>
<text x="223.6" y="179.9">of</text>
<text x="231.2" y="179.9">10</text>
<text x="238.8" y="174.8">1.0</text>
</g>
<g font-size="2.3" fill="#004080">
<text x="44.5" y="13.8">A0</text>
<text x="44.5" y="16.3">A1</text>
<text x="56.8" y="13.8">D0</text>
<text x="56.8" y="16.3">D1</text>
<text x="166.4" y="13.8">A0</text>
<text x="166.4" y="16.3">A1</text>
<text x="178.7" y="13.8">D0</text>
<text x="178.7" y="16.3">D1</text>
<text x="44.5" y="18.9">A2</text>
<text x="44.5" y="21.4">A3</text>
<text x="44.5" y="24">A4</text>
<text x="56.8" y="18.9">D2</text>
<text x="56.8" y="21.4">D3</text>
<text x="56.8" y="24">D4</text>
<text x="166.4" y="18.9">A2</text>
<text x="166.4" y="21.4">A3</text>
<text x="166.4" y="24">A4</text>
<text x="178.7" y="18.9">D2</text>
<text x="178.7" y="21.4">D3</text>
<text x="178.7" y="24">D4</text>
<text x="44.5" y="26.5">A5</text>
<text x="44.5" y="29">A6</text>
<text x="56.8" y="26.5">D5</text>
<text x="56.8" y="29">D6</text>
<text x="166.4" y="26.5">A5</text>
<text x="166.4" y="29">A6</text>
<text x="178.7" y="26.5">D5</text>
<text x="178.7" y="29">D6</text>
<text x="44.5" y="31.6">A7</text>
<text x="44.5" y="34.1">A8</text>
<text x="56.8" y="31.6">D7</text>
<text x="166.4" y="31.6">A7</text>
<text x="166.4" y="34.1">A8</text>
<text x="178.7" y="31.6">D7</text>
<text x="44.5" y="36.7">A9</text>
<text x="44.5" y="39.2">A10</text>
<text x="44.5" y="41.7">A11</text>
<text x="51.9" y="36.7">READY</text>
<text x="166.4" y="36.7">A9</text>
<text x="166.4" y="39.2">A10</text>
<text x="166.4" y="41.7">A11</text>
<text x="173.8" y="36.7">READY</text>
<text x="44.5" y="44.3">A12</text>
<text x="166.4" y="44.3">A12</text>
<text x="44.5" y="49.4">OE</text>
<text x="44.5" y="51.9">WE</text>
<text x="166.4" y="49.4">OE</text>
<text x="166.4" y="51.9">WE</text>
<text x="44.5" y="54.4">CE</text>
<text x="166.4" y="54.4">CE</text>
<text x="44.5" y="77.3">A0</text>
<text x="56.8" y="77.3">D0</text>
<text x="44.5" y="79.8">A1</text>
<text x="44.5" y="82.4">A2</text>
<text x="56.8" y="79.8">D1</text>
<text x="56.8" y="82.4">D2</text>
<text x="166.4" y="79.8">A0</text>
<text x="166.4" y="82.4">A1</text>
<text x="178.7" y="79.8">D0</text>
<text x="178.7" y="82.4">D1</text>
<text x="44.5" y="84.9">A3</text>
<text x="44.5" y="87.5">A4</text>
<text x="56.8" y="84.9">D3</text>
<text x="56.8" y="87.5">D4</text>
<text x="166.4" y="84.9">A2</text>
<text x="166.4" y="87.5">A3</text>
<text x="178.7" y="84.9">D2</text>
<text x="178.7" y="87.5">D3</text>
<text x="44.5" y="90">A5</text>
<text x="44.5" y="92.5">A6</text>
<text x="44.5" y="95.1">A7</text>
<text x="56.8" y="90">D5</text>
<text x="56.8" y="92.5">D6</text>
<text x="56.8" y="95.1">D7</text>
<text x="166.4" y="90">A4</text>
<text x="166.4" y="92.5">A5</text>
<text x="166.4" y="95.1">A6</text>
<text x="178.7" y="90">D4</text>
<text x="178.7" y="92.5">D5</text>
<text x="178.7" y="95.1">D6</text>
<text x="44.5" y="97.6">A8</text>
<text x="44.5" y="100.2">A9</text>
<text x="51.9" y="100.2">READY</text>
<text x="166.4" y="97.6">A7</text>
<text x="166.4" y="100.2">A8</text>
<text x="178.7" y="97.6">D7</text>
<text x="44.5" y="102.7">A10</text>
<text x="44.5" y="105.2">A11</text>
<text x="44.5" y="107.8">A12</text>
<text x="166.4" y="102.7">A9</text>
<text x="166.4" y="105.2">A10</text>
<text x="166.4" y="107.8">A11</text>
<text x="173.8" y="102.7">READY</text>
<text x="44.5" y="112.9">OE</text>
<text x="166.4" y="110.3">A12</text>
<text x="44.5" y="117.9">CE</text>
<text x="44.5" y="115.4">WE</text>
<text x="166.4" y="115.4">OE</text>
<text x="166.4" y="117.9">WE</text>
<text x="166.4" y="120.5">CE</text>
</g>
<text font-size="2.2" x="152.4" y="172.3">Size</text>
<g font-size="1.8">
<text x="26.7" y="1.9">5</text>
<text x="75" y="1.9">4</text>
<text x="123.2" y="1.9">3</text>
<text x="171.5" y="1.9">2</text>
<text x="219.8" y="1.9">1</text>
<text x=".7" y="26.4">D</text>
<text x="244.5" y="26.4">D</text>
<text x=".7" y="70.9">C</text>
<text x="244.5" y="70.9">C</text>
<text x=".7" y="115.3">B</text>
<text x="244.5" y="115.3">B</text>
<text x=".7" y="159.8">A</text>
<text x="244.5" y="159.8">A</text>
<text x="26.7" y="182.2">5</text>
<text x="75" y="182.2">4</text>
<text x="123.2" y="182.2">3</text>
<text x="171.5" y="182.2">2</text>
<text x="219.8" y="182.2">1</text>
</g>
</svg>
